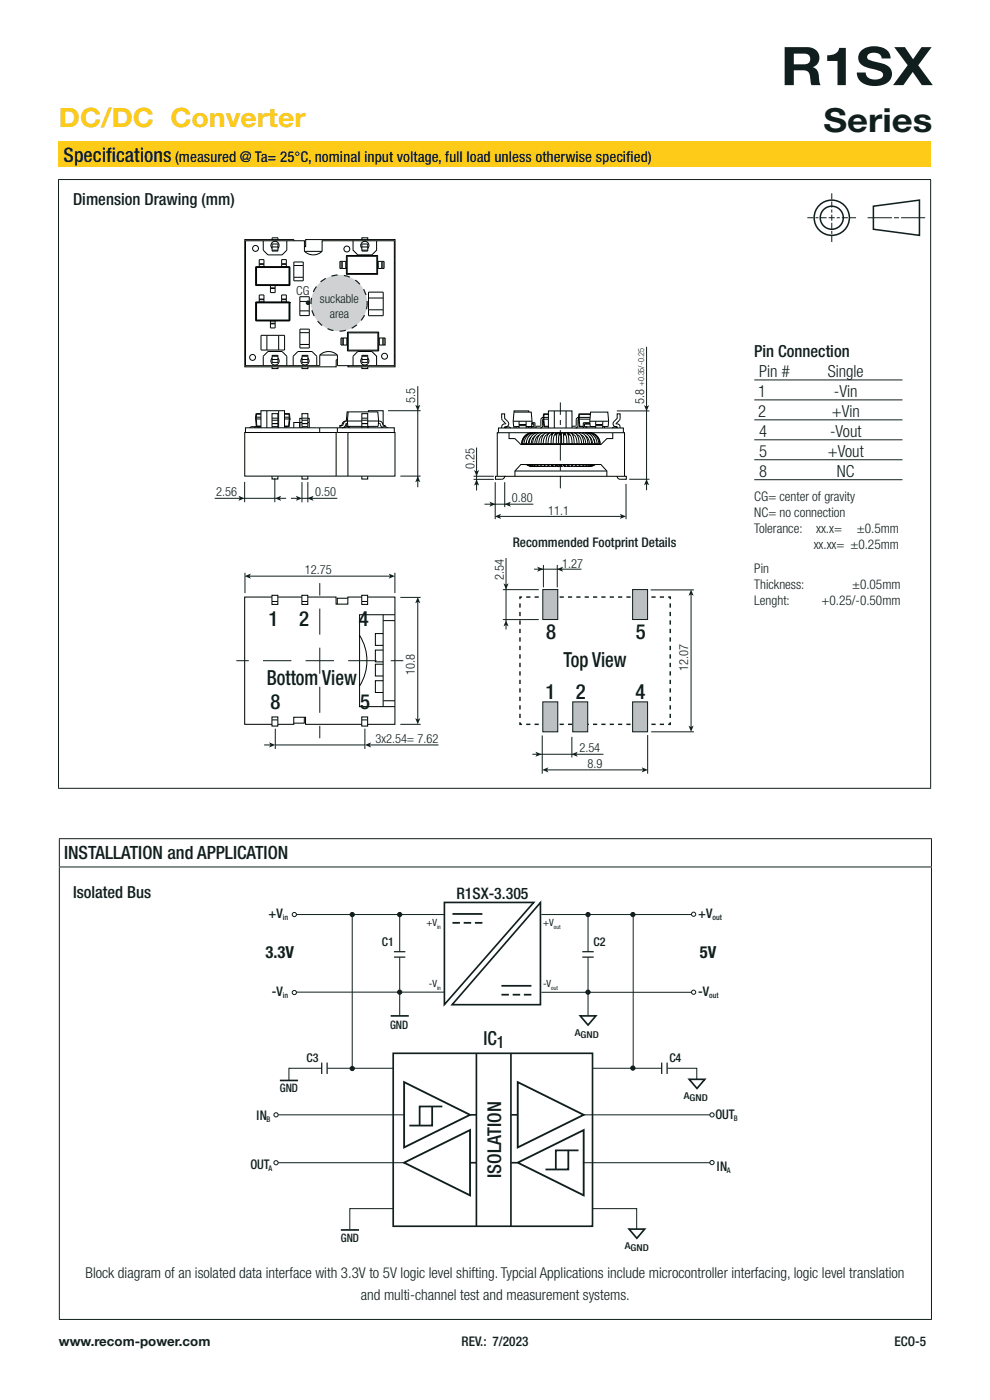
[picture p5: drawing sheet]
<svg xmlns="http://www.w3.org/2000/svg" width="210mm" height="297mm" viewBox="0 0 210 297" stroke-linecap="round" stroke-linejoin="round" font-family="sans-serif">
<path d="M12.5 30h185v5.5h-185z" fill="#fecc18"/>
<path d="M12.3 38.1h185.2M12.4 38.2v128.9M197.4 38.2v128.9M12.3 167.2h185.2" fill="none" stroke="#101f1e" stroke-width=".21"/>
<g fill="none" stroke="#101f1e" stroke-width=".32">
<path d="M185.3 43.7l9.7-1.2v7.4l-9.7-1.3z"/>
<circle cx="176.4" cy="46.2" r="3.7"/>
<circle cx="176.4" cy="46.2" r="2.45"/>
</g>
<path d="M171.3 46.2h10.3M176.4 51.3v-10.3" fill="none" stroke="#101f1e" stroke-width=".22" stroke-dasharray="1.3 .4 .6 .4 1.3 .4" stroke-linecap="butt"/>
<path d="M184 46.2h12.2" fill="none" stroke="#101f1e" stroke-width=".22" stroke-dasharray="5.2 .4 1.1 .4 5.2" stroke-linecap="butt"/>
<path d="M160 73.3h31.4v58.7h-31.4z" fill="#fff"/>
<g fill="none" stroke="#101f1e" stroke-width=".21">
<path d="M160 80.6h31.4M160 84.8h31.4M160 89.1h31.4M160 93.3h31.4M160 97.5h31.4M160 101.8h31.4M12.5 177.9h185.2M12.6 178v5.8M197.6 178v5.8M12.5 183.9h185.2M12.6 184v95.8M197.6 184v95.8"/>
<path d="M59 236.5h26.7M68.2 226.6h-6.9v2.6M69.5 226.6h13.9M123.6 236.5h27.4M125.7 226.6h14.6M141.6 226.6h6.2v2.4M59 246.7h26.7M83.4 256.4h-9.2v4.4M123.6 246.7h27.4M125.7 256.4h9.4v4.4M12.5 279.9h185.2"/>
</g>
<path d="M85.7 229.6l14 6.9-14 6.9zM109.8 229.6l14 6.9-14 6.9zM85.7 246.7l14-7v13.9zM109.8 246.7l14-7v13.9z" fill="none" stroke="#101f1e" stroke-width=".39"/>
<path d="M91.7 234.6v4.2h-4.9M120.6 243.9v4.2h-4.9" fill="none" stroke="#101f1e" stroke-width=".38"/>
<path d="M93.8 234.7h-4.8v4M122.7 244h-4.8v4" fill="none" stroke="#101f1e" stroke-width=".37"/>
<g fill="none" stroke="#101f1e" stroke-width=".35">
<path d="M82.9 215.5h3.8M123.1 215.5h3.3l-1.7 2zM59.4 229.2h3.8M83.4 223.5h42.3v36.6h-42.3zM99.7 236.5h1.4M101.1 223.5v36.6M108.4 223.5v36.6M108.4 236.5h1.4M146.2 229h3.3l-1.6 1.9zM99.7 246.7h1.4M108.4 246.7h1.4M72.3 260.9h3.9"/>
<path d="M133.4 260.7h3.3l-1.6 2z"/>
</g>
<circle cx="147.1" cy="210.5" r=".45" fill="#fff"/>
<circle cx="147.1" cy="210.5" r=".45" fill="none" stroke="#101f1e" stroke-width=".21"/>
<circle cx="147.1" cy="194" r=".45" fill="#fff"/>
<circle cx="147.1" cy="194" r=".45" fill="none" stroke="#101f1e" stroke-width=".21"/>
<circle cx="151" cy="236.5" r=".45" fill="#fff"/>
<circle cx="151" cy="236.5" r=".45" fill="none" stroke="#101f1e" stroke-width=".21"/>
<circle cx="151" cy="246.6" r=".45" fill="#fff"/>
<g fill="none" stroke="#101f1e" stroke-width=".21">
<path d="M62.5 194h31.8M74.7 194v32.4M114.8 194h31.9M134.3 194v32.4M62.5 210.5h31.8M114.8 210.5h31.9"/>
<circle cx="151" cy="246.6" r=".45"/>
</g>
<path d="M96 195.8h1.6M96 193.9h6.3M98.4 195.8h1.5M100.7 195.8h1.6M106.4 211h1.6M106.4 209.1h6.3M108.7 211h1.6M111.1 211h1.6" fill="none" stroke="#101f1e" stroke-width=".37"/>
<circle cx="62.4" cy="210.6" r=".45" fill="#fff"/>
<circle cx="62.4" cy="210.6" r=".45" fill="none" stroke="#101f1e" stroke-width=".21"/>
<circle cx="62.4" cy="194" r=".45" fill="#fff"/>
<circle cx="62.4" cy="194" r=".45" fill="none" stroke="#101f1e" stroke-width=".21"/>
<circle cx="58.5" cy="236.5" r=".45" fill="#fff"/>
<circle cx="58.5" cy="236.5" r=".45" fill="none" stroke="#101f1e" stroke-width=".21"/>
<circle cx="58.5" cy="246.7" r=".45" fill="#fff"/>
<circle cx="58.5" cy="246.7" r=".45" fill="none" stroke="#101f1e" stroke-width=".21"/>
<circle cx="84.8" cy="194" r=".45" fill="#101f1e"/>
<circle cx="84.8" cy="194" r=".45" fill="none" stroke="#101f1e" stroke-width=".21"/>
<circle cx="74.7" cy="194" r=".45" fill="#101f1e"/>
<circle cx="74.7" cy="194" r=".45" fill="none" stroke="#101f1e" stroke-width=".21"/>
<circle cx="74.7" cy="226.7" r=".45" fill="#101f1e"/>
<circle cx="74.7" cy="226.7" r=".45" fill="none" stroke="#101f1e" stroke-width=".21"/>
<circle cx="134.2" cy="194" r=".45" fill="#101f1e"/>
<circle cx="134.2" cy="194" r=".45" fill="none" stroke="#101f1e" stroke-width=".21"/>
<circle cx="134.2" cy="226.6" r=".45" fill="#101f1e"/>
<circle cx="134.2" cy="226.6" r=".45" fill="none" stroke="#101f1e" stroke-width=".21"/>
<path d="M83.6 201.9h2.4M83.6 203h2.4M68.2 225.4v2.4M69.4 225.4v2.4" fill="none" stroke="#101f1e" stroke-width=".26"/>
<g fill="#fff" stroke="#101f1e" stroke-width=".21">
<path d="M84.8 203.1v12.4z"/>
<path d="M84.8 194.5v7.4z"/>
</g>
<circle cx="84.8" cy="210.5" r=".45" fill="#101f1e"/>
<circle cx="84.8" cy="210.5" r=".45" fill="none" stroke="#101f1e" stroke-width=".21"/>
<path d="M140.4 225.4v2.4M141.5 225.4v2.4" fill="none" stroke="#101f1e" stroke-width=".26"/>
<circle cx="124.7" cy="194" r=".45" fill="#101f1e"/>
<circle cx="124.7" cy="194" r=".45" fill="none" stroke="#101f1e" stroke-width=".21"/>
<path d="M123.5 201.9h2.4M123.5 203h2.4" fill="none" stroke="#101f1e" stroke-width=".26"/>
<g fill="#fff" stroke="#101f1e" stroke-width=".21">
<path d="M124.7 203.1v12.4z"/>
<path d="M124.7 194.5v7.4z"/>
</g>
<circle cx="124.7" cy="210.5" r=".45" fill="#101f1e"/>
<circle cx="124.7" cy="210.5" r=".45" fill="none" stroke="#101f1e" stroke-width=".21"/>
<path d="M94.3 191.4h18.9l-18.9 21.7zM114.6 191.5v21.6h-18.7z" fill="none" stroke="#101f1e" stroke-width=".35"/>
<g fill="none" stroke="#000101" stroke-width=".21">
<path d="M57.7 127.6v-1.3h1.2v1.3M57.7 126.7h-5.8v27h5.8M57.7 127.6h1.2M57.7 127.6v.6h1.2v-.6M58.9 126.7h5.1M64 127.6v.6h1.3v-.6M64 127.6v-1.3h1.3v1.3M64 127.6h1.3M65.3 126.7h6v1.5h2.5v-1.5h2.9M73.8 126.9h-2.3v1.3M76.3 134.8a10 10 0 0 1 0 10.7M76.7 127.6v.6h1.3v-.6"/>
<path d="M76.7 127.6v-1.3h1.3v1.3M76.7 127.6h1.3M78 126.7h5.8v3.7M81.3 134.4h-1.7v2.5h1.7M81.3 137.9h-1.7v2.5h1.7M81.3 130.4v19.5M81.3 131.7h2.5M83.8 130.4h-7.5v19.5h7.5M83.8 130.4v19.5M57.7 152.7v-.6h1.2v.6M57.7 152.7v1.3h1.2v-1.3M57.7 152.7h1.2"/>
<path d="M58.9 153.7h3.4v-1.5h2.5v1.5h11.9M64.6 152.2v1.2h-2.3M76.7 152.7v1.3h1.3v-1.3M76.7 152.7h1.3M76.7 152.7v-.6h1.3v.6M81.3 140.9h-1.7v2.5h1.7M81.3 144.4h-1.7v2.5h1.7M81.3 148.7h2.5M83.8 149.9v3.8h-5.8"/>
</g>
<path d="M105 102.3v7.8M105.9 109.5h26M107.1 102.3v5.3" fill="none" stroke="#0e1d1b" stroke-width=".21"/>
<g fill="#0e1d1b">
<path d="M131.5 109l1.3 .5-1.3 .6 .3-.6z"/>
<path d="M105 109.5l1.3-.5-.3 .5 .3 .6z"/>
</g>
<path d="M51.9 102.2v4.3M58.3 101.4v5.1M64.1 102.3v4.3M65.3 102.3v4.3M132.8 102.7v7.4M52 121.5v4.3M52.8 122.2h30" fill="none" stroke="#0e1d1b" stroke-width=".21"/>
<g fill="#0e1d1b">
<path d="M82.5 121.7l1.3 .5-1.3 .6 .3-.6z"/>
<path d="M51.9 122.2l1.3-.5-.3 .5 .3 .6z"/>
</g>
<path d="M82.3 87.1h6.9M84.9 101h4.3M100.5 101h4.3M100.5 101.7h4.3M83.8 121.5v4.3M84.9 126.7h4.3M88.6 127.6v25.1" fill="none" stroke="#0e1d1b" stroke-width=".21"/>
<g fill="#0e1d1b">
<path d="M88.1 152.3l.5 .4 .6-.4-.6 1.4z"/>
<path d="M88.6 126.7l.6 1.3-.6-.3-.5 .3z"/>
</g>
<path d="M138 125.1h9.2M146.6 126v28.3M84.9 153.7h4.3" fill="none" stroke="#0e1d1b" stroke-width=".21"/>
<g fill="#0e1d1b">
<path d="M146.1 153.9l.5 .3 .5-.3-.5 1.3z"/>
<path d="M146.6 125.1l.5 1.3-.5-.3-.5 .3z"/>
</g>
<path d="M137.4 155.9v8.2M138.1 155.2h9.1M116 163.3h20.5" fill="none" stroke="#0e1d1b" stroke-width=".21"/>
<g fill="#0e1d1b">
<path d="M115 163.3l1.3-.5-.3 .5 .3 .6z"/>
<path d="M136.1 162.8l1.3 .5-1.3 .6 .3-.6z"/>
</g>
<path d="M51.7 105.7h6.8M64 105.7h1.8M66.1 105.7h5.4M115 156v8.1" fill="none" stroke="#0e1d1b" stroke-width=".21"/>
<path d="M65.2 105.7l1.3-.5-.3 .5 .3 .6z" fill="#0e1d1b"/>
<path d="M45.5 105.7h5.5" fill="none" stroke="#0e1d1b" stroke-width=".21"/>
<path d="M50.6 105.2l1.3 .5-1.3 .6 .3-.6z" fill="#0e1d1b"/>
<path d="M88.6 81.9v4.4" fill="none" stroke="#0e1d1b" stroke-width=".21"/>
<path d="M88.1 85.9l.5 .3 .6-.3-.6 1.3z" fill="#0e1d1b"/>
<path d="M101.1 94.9v5.2" fill="none" stroke="#0e1d1b" stroke-width=".21"/>
<path d="M100.6 99.7l.5 .3 .5-.3-.5 1.3z" fill="#0e1d1b"/>
<path d="M61.7 105.7h1.4" fill="none" stroke="#0e1d1b" stroke-width=".21"/>
<path d="M62.8 105.2l1.3 .5-1.3 .6 .3-.6z" fill="#0e1d1b"/>
<path d="M59.3 105.7h1.4" fill="none" stroke="#0e1d1b" stroke-width=".21"/>
<path d="M58.3 105.7l1.3-.5-.3 .5 .3 .6z" fill="#0e1d1b"/>
<path d="M58.4 154.6v4.3M58.4 158h19M77.4 154.6v4.3M78.3 158h14.7" fill="none" stroke="#0e1d1b" stroke-width=".21"/>
<path d="M77.4 158l1.3-.5-.3 .5 .3 .6z" fill="#0e1d1b"/>
<path d="M56 158h1.5" fill="none" stroke="#0e1d1b" stroke-width=".21"/>
<path d="M57.1 157.5l1.3 .5-1.3 .6 .3-.6z" fill="#0e1d1b"/>
<path d="M88.6 86.9v14.9M88.6 101.9v1.5M101.1 100.2v2.3M104.8 107h2.8" fill="none" stroke="#0e1d1b" stroke-width=".21"/>
<path d="M88.6 101l.6 1.3-.6-.3-.5 .3z" fill="#0e1d1b"/>
<path d="M137.1 73.6v12.7M130.8 87.2h7M133.5 101.7h4.3" fill="none" stroke="#0e1d1b" stroke-width=".21"/>
<path d="M136.6 85.9l.5 .4 .6-.4-.6 1.4z" fill="#0e1d1b"/>
<path d="M137.1 87v15.5M137.1 102.6v1.4" fill="none" stroke="#0e1d1b" stroke-width=".21"/>
<path d="M137.1 101.6l.6 1.3-.6-.3-.5 .3z" fill="#0e1d1b"/>
<path d="M101.1 102.6v1.5" fill="none" stroke="#0e1d1b" stroke-width=".21"/>
<path d="M101.1 101.7l.5 1.3-.5-.3-.5 .3z" fill="#0e1d1b"/>
<path d="M108 107h5.1" fill="none" stroke="#0e1d1b" stroke-width=".21"/>
<path d="M107 107l1.4-.6-.4 .6 .4 .5z" fill="#0e1d1b"/>
<path d="M102.8 107h1.4" fill="none" stroke="#0e1d1b" stroke-width=".21"/>
<path d="M103.8 106.4l1.3 .6-1.3 .5 .3-.5z" fill="#0e1d1b"/>
<path d="M107.3 132.5v1" fill="none" stroke="#0f1d22" stroke-width=".21"/>
<path d="M107.3 131.6l.6 1.3-.6-.3-.5 .3z" fill="#0f1d22"/>
<path d="M107.3 118.4v5.7M106.7 125.1h7.6M106.7 131.4h7.6" fill="none" stroke="#0f1d22" stroke-width=".21"/>
<path d="M106.8 123.7l.5 .4 .6-.4-.6 1.4z" fill="#0f1d22"/>
<path d="M115.3 119.9v4.7M118.2 119.9v4.7M107.3 124.5v7.4M113.3 120.7h1" fill="none" stroke="#0f1d22" stroke-width=".21"/>
<path d="M114 120.2l1.3 .5-1.3 .6 .3-.6z" fill="#0f1d22"/>
<path d="M119.1 120.7h4.2" fill="none" stroke="#0f1d22" stroke-width=".21"/>
<path d="M118.1 120.7l1.3-.5-.3 .5 .3 .6z" fill="#0f1d22"/>
<path d="M114.8 120.7h3.7M121.3 156.3v4.4M112.9 160h1.1" fill="none" stroke="#0f1d22" stroke-width=".21"/>
<path d="M113.6 159.5l1.3 .5-1.3 .5 .3-.5z" fill="#0f1d22"/>
<path d="M122.2 160h5.8" fill="none" stroke="#0f1d22" stroke-width=".21"/>
<path d="M121.2 160l1.3-.5-.3 .5 .3 .5z" fill="#0f1d22"/>
<path d="M114.5 160h7.1" fill="none" stroke="#0f1d22" stroke-width=".21"/>
<g fill="none" stroke="#000101" stroke-width=".21">
<path d="M51.9 53.3h.2M51.9 54.6h.2M51.9 53.3v22M51.9 55.8h.2M54.2 56.7v3.8M54.2 56.7l.1 .1M54.3 56.8v3.6M54.3 56.8h7.1M54.4 56.6h.1M54.4 56.6l-.2 .1M54.4 56.6h7M54.4 56.6l-.1 .2"/>
<path d="M54.4 56.6v3.9M54.4 56.6h6.9M55 56.1h1M55 55.9h1M55.8 51.1v2l1 1h3l1-1v-2M56 56.6v-1.5h-1v1.5M57.7 52.7a.87 .87 0 0 1 0-1.2 .87 .87 0 0 1 1.3 0 .87 .87 0 0 1 0 1.2M57.7 51.8h1.3v1.5h-1.3zM57.7 52.4h1.3M57.7 53.1h1.3M59 50.8v-.3h-1.3v.3M59.7 56.1h1"/>
<path d="M59.7 55.9h1M60.7 56.6v-1.5h-1v1.5M60.8 51.1h-8.7v26.5h15.7v-2.2a2.65 2.65 0 0 1 3.8 0v2.2h12v-26.5h-8.7M60.8 51.1h3.8v2.2a2.65 2.65 0 0 0 3.7 0v-2.2h6.6M61.3 56.6l.1 .2M61.3 56.6v3.9M61.4 56.6l.1 .1M61.4 56.6h-.1M61.4 56.8v3.6M61.5 56.7l-.1 3.7M61.5 56.7l-.1 .1M62.3 58.8h2"/>
<path d="M62.3 56.3h2M62.3 55.6h2v4h-2zM62.3 51.1v-.3h-10.4v2.5M64.6 52.3h.2v-1.5h19v2.5M64.6 53.3h3.7M72.4 55.4v1.6M72.6 55.4v1.6M73.3 55.4v1.5M73.5 58.2h6.6M73.5 54.2l.1 .2M73.5 54.2h6.6M73.5 54.2v4"/>
<path d="M73.5 55.4h-1.4v1.5h1.4M73.6 58h6.3M73.6 54.4h6.3M73.6 54.4v3.6M73.6 58l-.1 .2M74.9 51.1v2l1 1h3l1-1v-2M76.8 52.7a.87 .87 0 0 1 0-1.2 .87 .87 0 0 1 1.2 0 .87 .87 0 0 1 0 1.2M76.8 51.8h1.2v1.5h-1.2zM76.8 52.4h1.2M76.8 53.1h1.2M76.8 50.8v-.3h1.2v.3M79.9 54.4v3.6"/>
<path d="M79.9 58l.2 .2M80.1 54.2l-.2 .2M80.1 55.4h1.4v1.5h-1.4M80.1 54.2v4M80.2 55.4v1.6M81 55.4v1.5M81.2 55.4v1.5M83.6 53.3h.2M83.6 55.8h.2M83.6 54.6h.2M83.8 53.3v22M51.9 74.1h.2"/>
<path d="M51.9 75.3h.2M51.9 72.8h.2M51.9 75.3v2.5h19.4v-1.5h.3M54.2 67.9l.2 .2M54.2 64.2h.1M54.2 60.5l.2 .1M54.2 64.2l.1 .1M54.2 64.2v3.7M54.3 67.9l.1 .1M54.3 60.4l.1 .1M54.3 67.9h7.1M54.3 64.3v3.6"/>
<path d="M54.3 67.9h-.1M54.3 60.4h7.1M54.3 60.4h-.1M54.3 64.3h7.1M54.4 68.1h7M54.4 60.6h7M54.4 64.1h.1M54.4 64.1l-.2 .1M54.4 64.1h7M54.4 68v.1M54.4 60.5v.1M54.4 64.1l-.1 .2"/>
<path d="M54.4 64.1v3.9M54.4 68h6.9M54.4 60.5h6.9M54.4 64.1h6.9M55 63.6h1M55 63.4h1M55 64.1v-1.5h1v1.5M55.4 71.1h5v3.2h-5zM55.8 77.6v-2l1-1h3l1 1v2M56.6 71.1v3.2M57.4 68.6h1M57.4 68.7h1"/>
<path d="M57.4 61.1h1M57.4 61.2h1M57.4 60.6v1.5h1v-1.5M57.7 77.8v.4h1.3v-.4M57.7 75.4h1.3v1.5h-1.3zM57.7 76a.88 .88 0 0 0 0 1.2 .88 .88 0 0 0 1.3 0 .88 .88 0 0 0 0-1.2M57.7 76.3h1.3M57.7 75.6h1.3M58.4 68.1v1.5h-1v-1.5M59.1 71.1v3.2M59.7 63.6h1M59.7 64.1v-1.5h1v1.5"/>
<path d="M59.7 63.4h1M61.3 64.1l.1 .2M61.3 64.1v3.9M61.3 68l.1 .1M61.3 60.5l.1 .1M61.4 64.1l.1 .1M61.4 64.1h-.1M61.4 67.9l-.1 .1M61.4 60.4l-.1 .1M61.4 64.3v3.6M61.5 67.9l-.1 .2M61.5 60.5l-.1 .1"/>
<path d="M61.5 64.2h.1M61.5 64.2l-.1 3.7M61.5 64.2l-.1 .1M62.2 77.6v-2l1-1h3l1 1v2M63.6 63.9h2M63.6 65.9h2M63.6 62.9h2v4h-2zM63.6 70.6h2M63.6 73.1h2M63.6 69.8h2v4h-2zM64.1 77.8v.4h1.2v-.4M64.1 75.4h1.2v1.5h-1.2z"/>
<path d="M64.1 76a.87 .87 0 0 0 0 1.2 .87 .87 0 0 0 1.2 0 .87 .87 0 0 0 0-1.2M64.1 76.3h1.2M64.1 75.6h1.2M67.9 75.3h3.6M72.6 71.7v1.5M72.8 71.7v1.5M73.6 71.7v1.5M73.7 70.4l.2 .2M73.7 70.4h6.6M73.7 70.4v4M73.7 71.7h-1.4v1.5h1.4M73.7 74.4h6.6"/>
<path d="M73.9 74.3h6.3M73.9 70.6h6.3M73.9 70.6v3.7M73.9 74.3l-.2 .1M76.8 75.4h1.2v1.5h-1.2zM76.8 76a.88 .88 0 0 0 0 1.2 .88 .88 0 0 0 1.2 0 .88 .88 0 0 0 0-1.2M76.8 77.8v.4h1.2v-.4M76.8 76.3h1.2M76.8 75.6h1.2M78.2 62h3.1v5h-3.1zM78.2 63.2h3.1M78.2 65.7h3.1"/>
<path d="M79.9 77.6v-2l-1-1h-3l-1 1v2M80.2 70.6v3.7M80.2 74.3l.1 .1M80.3 70.4l-.1 .2M80.3 73.2h1.1M80.3 71.7h1.4v1.5h-.3M80.3 70.4v4M80.5 71.7v1.5M81.2 71.7v1.5M81.4 71.7v1.5M83.6 75.3h.2M83.6 72.8h.2"/>
<path d="M83.6 74.1h.2M83.8 75.3v2.5h-10v-.2"/>
<circle cx="54.2" cy="52.7" r=".63"/>
<circle cx="73.6" cy="52.8" r=".62"/>
<circle cx="53.6" cy="75.8" r=".63"/>
<circle cx="72.7" cy="64.3" r=".87"/>
<circle cx="81.6" cy="75.6" r=".62"/>
</g>
<path d="M67.8 123.7v2.6M50.1 140.2h2.7M67.8 154v2.6M82.9 140.2h2.6" fill="none" stroke="#0e1d1b" stroke-width=".21"/>
<path d="M67.8 129.1v6.9" fill="none" stroke="#0e1d1b" stroke-width=".21" stroke-dasharray="5.5 2.8" stroke-linecap="butt"/>
<path d="M67.8 137.4v15.2" fill="none" stroke="#0e1d1b" stroke-width=".21" stroke-dasharray="5.5 2.8 5.5 2.8" stroke-linecap="butt"/>
<path d="M79.9 140.2h-7.6" fill="none" stroke="#0e1d1b" stroke-width=".21" stroke-dasharray="6 3" stroke-linecap="butt"/>
<path d="M70.8 140.2h-16.5" fill="none" stroke="#0e1d1b" stroke-width=".21" stroke-dasharray="6 3 6 3" stroke-linecap="butt"/>
<path d="M110.7 126.7h-.4v.4M141.7 126.7h.5v.4M110.3 153.2v.5h.4M142.2 153.2v.5h-.5" fill="none" stroke="#0e1d1b" stroke-width=".31"/>
<path d="M110.3 128v24.8M140.8 126.7h-29.6M111.6 153.7h29.7M142.2 152.3v-24.7" fill="none" stroke="#0e1d1b" stroke-width=".31" stroke-dasharray=".9 .9" stroke-linecap="butt"/>
<path d="M116.1 151.6h1.3v2.4h-1.3z" fill="#fff"/>
<path d="M116.1 151.6h1.3v2.4h-1.3z" fill="none" stroke="#0e1d1b" stroke-width=".22"/>
<path d="M116.1 126.3h1.3v2.4h-1.3z" fill="#fff"/>
<path d="M116.1 126.3h1.3v2.4h-1.3z" fill="none" stroke="#0e1d1b" stroke-width=".22"/>
<path d="M122.5 151.6h1.2v2.4h-1.2z" fill="#fff"/>
<path d="M122.5 151.6h1.2v2.4h-1.2z" fill="none" stroke="#0e1d1b" stroke-width=".22"/>
<path d="M135.2 151.6h1.2v2.4h-1.2z" fill="#fff"/>
<path d="M135.2 151.6h1.2v2.4h-1.2z" fill="none" stroke="#0e1d1b" stroke-width=".22"/>
<path d="M135.2 126.3h1.2v2.4h-1.2z" fill="#fff"/>
<path d="M135.2 126.3h1.2v2.4h-1.2z" fill="none" stroke="#0e1d1b" stroke-width=".22"/>
<path d="M118.9 85.4v2.6M118.9 100.9v2.7" fill="none" stroke="#0e1d1b" stroke-width=".21"/>
<path d="M118.9 89.1v1.6" fill="none" stroke="#0e1d1b" stroke-width=".21" stroke-dasharray="1.1 1.1" stroke-linecap="butt"/>
<path d="M118.9 91.2v9.2" fill="none" stroke="#0e1d1b" stroke-width=".21" stroke-dasharray="6.5 1.1 1.1 1.1" stroke-linecap="butt"/>
<path d="M134.2 125.1h3.2v6.3h-3.2z" fill="#bdc0c3"/>
<path d="M134.2 125.1h3.2v6.3h-3.2z" fill="none" stroke="#0f1d22" stroke-width=".22"/>
<path d="M115.1 125.1h3.2v6.3h-3.2z" fill="#bdc0c3"/>
<path d="M115.1 125.1h3.2v6.3h-3.2z" fill="none" stroke="#0f1d22" stroke-width=".22"/>
<path d="M115.1 148.9h3.2v6.3h-3.2z" fill="#bdc0c3"/>
<path d="M115.1 148.9h3.2v6.3h-3.2z" fill="none" stroke="#0f1d22" stroke-width=".22"/>
<path d="M121.5 148.9h3.2v6.3h-3.2z" fill="#bdc0c3"/>
<path d="M121.5 148.9h3.2v6.3h-3.2z" fill="none" stroke="#0f1d22" stroke-width=".22"/>
<path d="M134.2 148.9h3.2v6.3h-3.2z" fill="#bdc0c3"/>
<path d="M134.2 148.9h3.2v6.3h-3.2z" fill="none" stroke="#0f1d22" stroke-width=".22"/>
<circle cx="71.9" cy="64.3" r="6" fill="#d0d1d3"/>
<circle cx="71.9" cy="64.3" r="6" fill="none" stroke="#0e1d1b" stroke-width=".25" stroke-dasharray="1.3" stroke-linecap="butt"/>
<circle cx="65.3" cy="64.2" r=".37" fill="#0e1d1b"/>
<circle cx="65.3" cy="64.2" r=".37" fill="none" stroke="#0e1d1b" stroke-width=".21"/>
<g fill="none" stroke="#000101" stroke-width=".21">
<path d="M52.1 91.8v-1h31.5v1M52.9 90.8a.91 .91 0 0 1 1.3 0M53.9 90.6l.5-.1 .4 .3M54.2 88.5h.1M54.2 88.9h.2M54.2 88.5v.4M54.2 88.9l.2 1.5M54.2 88.5h.2M54.3 87.9h.1M54.3 87.9l-.1 .6M54.4 88.5h1M54.4 88.9h1"/>
<path d="M54.4 88.9l.1 1.5M54.4 88.5v.4M54.4 90.4h.1M54.4 90.4l.1 .1M54.4 87.9v.6M54.4 87.8l-.1 .1M54.4 87.8v.1M54.4 87.9h1M54.4 87.8h1M54.5 90.5h.9M54.5 90.4v.1M54.5 90.4h.9"/>
<path d="M55 90.5v.3M56.6 87.1h-1.2v3.7M56.6 87.1v3.7M56.6 87.1h2.5M57.7 89.9h1.3M57.7 88.7h1.3M57.7 88.7v-.9h1.3v.9M57.7 90.5h1.3M57.7 89.2h1.3M57.7 89.8h1.3M57.7 88.7v2.1M59 88.7v2.1"/>
<path d="M59.1 87.1h1.3v3.7M59.1 87.1v3.7M60.4 88.5h1M60.4 88.9h1M60.4 90.5h.8M60.4 87.9h.9M60.4 87.8h.9M60.4 90.4h.8M60.7 90.5v.3M61.2 90.4h.1M61.2 90.4v.1M61.3 87.9l.1 .6"/>
<path d="M61.3 87.8v.1M61.3 87.9h.1M61.3 87.8l.1 .1M61.3 90.4l-.1 .1M61.4 88.5v.4M61.4 88.9h.1M61.4 88.9l-.2 1.5M61.4 88.5h.1M61.4 87.9l.1 .6M61.5 88.9h.1M61.5 88.5v.4M61.5 88.9l-.2 1.5"/>
<path d="M63.6 89.6h-1.3v1.2M63.6 89.6h.5M64.1 88.8h-.5v2v-1.2M64.1 88.7v-.9h1.2v.9M64.1 90.5h1.2M64.1 89.2h1.2M64.1 89.8h1.2M64.1 88.7v2.1M64.1 89.9h1.2M64.1 88.7h1.2M65.3 88.7v2.1M65.3 88.8h.3v.8"/>
<path d="M65.3 89.6h.3M65.6 89.6v1.2M67.8 90.8v1M71.3 91.8h-19.4v9.2h5.8M71.3 91.8h2.5M71.3 91.8v9.2M71.6 90.8v1M72.3 90.3h-.2v.5M72.3 90.3v.5M72.9 90.8a.91 .91 0 0 1 1.3 0M73.5 89.3h-.2a.88 .88 0 0 0-.8 .9l-.2 .1M73.5 89.3h.1"/>
<path d="M73.5 89.8l.1 .7h3.1M73.7 89.8l-.3 .1-.1 .2a.75 .75 0 0 1-.7 .7M73.8 91.8h10v9.2h-5.8M73.8 91.8v9.2M73.9 87.4h6.2l.2 1.9-.1 1.2h-2.2M73.9 87.4h-.3l-.1 1.9M73.9 87.4l-.2 1.9 .1 1.2M76.8 89.9h1.2M76.8 88.7h1.2M76.8 88.7v-.9h1.2v.9M76.8 89.3h-3.2a.88 .88 0 0 0-.9 .9l-.4 .1M76.8 90.5h1.2"/>
<path d="M76.8 88.7v2.1M76.8 89.2h1.2M76.8 89.8h1.2M78 89.3h2.4a.88 .88 0 0 1 .9 .9l.4 .1v.2M78 88.7v2.1M78.2 87.4v-.3h3.1v3.1M78.2 90.5v.3M80.3 89.8l.3 .1 .5 .8M80.9 90.8a.91 .91 0 0 1 1.3 0M105.7 91.8v-1h26.5v1M106.4 90.8a.75 .75 0 0 1 .9-.9l-.8-.8-.1-1.3h.6v1l.7 .6a.67 .67 0 0 1 .1 .9 .67 .67 0 0 1-.8 .2v.3M107.1 90.8a.91 .91 0 0 1 1.3 0"/>
<path d="M107.6 90.6l-.6 .1M108 91.8h-2.5v9.2M108 91.8v1.2h1.2l1.3 1.3h17l1.2-1.3h1.3v-1.2M108 91.8h22M108.9 89.4l.1 1.1h1.1M108.9 89.4h4M109 87.4l-.1 2M109 87.4h3.7l.2 2M109 87.4v-.2h3.2v.2M109 90.5v.3M109.2 99.9h19.5M109.5 90.5v.3"/>
<path d="M109.7 90.5h.1M110.1 89.4v1.4M110.1 90.3h1.5M110.1 90.1h1.5M110.7 94.1h16.6M110.7 94.1v.2M111.6 89.4v1.4M111.6 94.1v.2M111.7 98.5l1.1 .4h2.4M111.7 93.5l-.1 .6M111.9 98.5l.5 .3 .7 .1M112.1 98.5l.7 .4h.6"/>
<path d="M112.2 90.5v.3M112.6 98.5l.6 .4h.6M112.6 92.7v.1a2.08 2.08 0 0 0-.5 1.5M112.8 89.9h.4v.6h-1.6M112.8 89.8l.2 .1M112.8 89.7h.7v1.1M112.9 89.4l-.2 1.4M113 91.8a2.32 2.32 0 0 0-2.3 2.3M113.1 98.5l.7 .4h.5M113.1 91.8a2.29 2.29 0 0 0-2.2 2.5M113.4 91.8a2.23 2.23 0 0 0-2.2 2.5M113.5 92.4a2.03 2.03 0 0 0-.8 1.9"/>
<path d="M113.7 98.5l.7 .4 .5-.1M113.8 91.8a2.1 2.1 0 0 0-2.2 2.3M114.3 91.9a2.02 2.02 0 0 0-2 2.4M114.4 92.3h-.1a2.03 2.03 0 0 0-.9 2M114.5 98.5l.6 .4 .4-.2M114.9 91.9a1.4 1.4 0 0 0-1.7 1.2l-.2 1.2M115.2 98.9h.5M115.2 91.8h.1M115.2 98.9h.1M115.2 88.5l-.4 .3-.1 1.6h-1v.4M115.2 88.9l-.1 .1-.1 1.6-.4 .2M115.2 88.5h.1"/>
<path d="M115.2 88.9h.2M115.2 88.5v.4M115.2 88.9l.2 1.5M115.2 88.5h.2M115.3 92.3l-.4 .1-.3 .5-.3 1.4M115.3 87.9l-.1 .6M115.3 87.9h.1M115.3 98.5l.4 .3a.29 .29 0 0 0 .3 .1 .29 .29 0 0 0 .2-.4M115.4 88.5h.9M115.4 88.9h.9M115.4 88.9l.1 1.5M115.4 88.5v.4"/>
<path d="M115.4 90.4h.1M115.4 90.4l.1 .1M115.4 87.8h.9M115.4 87.9v.6M115.4 87.8l-.1 .1M115.4 87.8v.1M115.4 87.9h.9M115.5 90.5h.8M115.5 90.4v.1M115.5 90.4h.8M115.5 92v-.1a1.83 1.83 0 0 0-1.7 2.2v.2M115.8 98.9h-.1"/>
<path d="M115.8 98.9h.1M115.8 91.8h.1M115.9 98.9h.4M115.9 98.9h-.2M116 92.2l-.3 .2-.2 .5-.3 1.4M116 92.2h.2M116 92.2a.29 .29 0 0 0 .1-.4 .29 .29 0 0 0-.5 .1l-.6 1-.2 1.4M116.2 98.5l.3 .3a.27 .27 0 0 0 .3 .1 .27 .27 0 0 0 .1-.4M116.5 98.9h-.2M116.5 98.9h.2M116.5 91.8h.2h-.1M116.6 98.9h.1"/>
<path d="M116.6 91.8h-.3l.2 .1M116.6 98.9h-.3M116.7 98.9h.3M116.8 92.2l-.4 .7-.1 1.4M116.8 92.2l.2-.2a.56 .56 0 0 0-.6-.1 .56 .56 0 0 0-.3 .6l-.3 1.8M116.8 92.2h.3M117.2 98.5v.1a.32 .32 0 0 0 .3 .3 .32 .32 0 0 0 .3-.3l-.1-.1M117.2 92.2h-.2M117.2 98.7l-.2 .2M117.3 98.9h.2M117.3 91.9l.2-.1-.2 .1M117.3 98.8l-.3 .1"/>
<path d="M117.3 91.9l-.3-.1 .2 .3M117.5 98.9h.2M117.6 87.2h-1.3v3.6M117.6 87.2v3.6M117.6 87.2h2.5M117.6 91.8l.2 .2-.3 .7-.2 1.6M117.6 91.8a1.94 1.94 0 0 0-.7 2v.5M117.6 92.2h.5M117.9 98.5l.1 .2-.3 .2M118 92l.3-.2-.2 .2M118 98.8l.3 .1M118.1 98.8l.2 .1"/>
<path d="M118.1 98.5l.3 .4M118.1 98.6l-.4 .3M118.1 92.1l-.4-.3 .3 .2-.3 .2M118.1 98.7l.3 .2M118.3 98.9h.1M118.4 98.9h.1M118.4 91.8l-.3 .3M118.4 91.8l.2 .2-.1 2.3M118.4 91.8l-.2 .1-.1 .4-.1 2M118.6 92.2h.5M118.6 92.2l.1-.3-.2-.1 .2 .1 .1 .3M118.6 98.5v.2l-.2 .2"/>
<path d="M118.6 98.5l.1 .2-.2 .2M118.8 98.5l-.3 .4M118.9 98.5v.3l.2 .1M119 98.5l.2 .4M119.1 98.6l-.1 .1 .2 .2M119.1 92.2v-.3l.1-.1-.2 .1v.3M119.1 98.5l-.1 .3 .3 .1M119.1 98.9h.1M119.1 91.8h.1M119.1 91.8l-.2 .1v.3M119.1 94.3l-.1-2.3 .3-.2 .2 .3 .1 2.2M119.2 98.9h-.1"/>
<path d="M119.2 98.9h.1M119.5 98.6l.4 .3M119.5 98.5l-.2 .4M119.5 92.2h.5M119.6 92.2l.4-.4-.2 .2 .2 .2M119.6 98.5l.4 .4h-.2v-.4M119.9 98.9h.2M119.9 98.9h.1M119.9 91.8l-.4 .3M119.9 98.5v.4h.2M120.1 87.2h1.2v3.6M120.1 87.2v3.6"/>
<path d="M120.3 94.3l-.3-2.1a.27 .27 0 0 1 .2-.4 .27 .27 0 0 1 .3 .4l.2 2.1M120.3 98.9h.3M120.4 91.9l.3-.1-.2 .2 .2 .2M120.5 98.5l-.4 .4M120.5 92.2h.4M120.6 98.5l-.1 .4h.2l-.3-.1M120.6 98.9h.3M120.6 91.8l-.3 .1M120.6 98.9h.1M120.8 98.5l-.1 .4h.2M120.9 92.2l.3 .8 .1 1.3M120.9 92.2l-.2-.2a.51 .51 0 0 1 .6-.1 .51 .51 0 0 1 .2 .5l.3 1.9"/>
<path d="M121.1 98.9h.2M121.1 91.9l.3-.1-.2 .1M121.2 98.8l.2 .1h-.3M121.3 98.9h.4M121.3 91.8h-.2M121.3 98.9h.1M121.4 98.5l-.5 .4M121.5 92.2h.2M121.5 98.5v.2l.2 .2M121.7 92.2h-.2a.33 .33 0 0 1 .3-.4 .33 .33 0 0 1 .4 .2l.5 .9 .1 1.4M121.7 92.2l.3 .2 .2 .5 .2 1.4M121.8 98.9h.1"/>
<path d="M121.8 91.8h.2h-.1M121.9 98.9h.1h-.2M121.9 98.9h.5M122 91.8h-.2M122 98.9h-.1M122.2 98.7l.2 .2M122.2 92a.58 .58 0 0 1 1 .2l.4 .8 .2 1.3M122.3 98.5l-.6 .4M122.4 92.2h.1M122.4 92.2l.4 .2 .3 .4 .3 1.5M122.5 91.8h.1h-.1M122.5 98.9h.1"/>
<path d="M122.5 98.9h2.5M122.6 98.9h-.1M122.7 88.5h.2M122.7 88.5l-.4 .3-.1 1.6h-.9M122.7 88.9l-.1 .1-.1 1.6-.4 .2M122.7 88.5h.1M122.7 88.9h.2M122.7 88.5v.4M122.7 88.9l.2 1.5M122.8 87.9h.1M122.8 87.9l-.1 .6M122.9 88.5h2.3"/>
<path d="M122.9 88.9h2.2M122.9 88.9l.1 1.5M122.9 88.5v.4M122.9 90.4h.1M122.9 90.4l.1 .1M122.9 91.9a1.14 1.14 0 0 1 1.4 .8l.3 .8 .1 .8M122.9 87.9v.6M122.9 87.8l-.1 .1M122.9 87.8v.1M122.9 87.9h2.3M122.9 87.8h2.3M123 90.4h.7"/>
<path d="M123 90.5h.7M123 90.4v.1M123.1 98.9h.1M123.1 91.8h.1M123.2 98.5l-.8 .4M123.3 92.3a1.93 1.93 0 0 1 .9 2M123.5 91.9a1.98 1.98 0 0 1 2 2.4M124 98.5l-.7 .4-.4-.1M124 91.9a2.11 2.11 0 0 1 2.1 2.4M124.1 92.4h.1a2.04 2.04 0 0 1 .8 1.9M124.4 91.8a2.2 2.2 0 0 1 2.2 2.5M124.5 89.7l-.3 .2"/>
<path d="M124.5 90.5v.3M124.7 98.5l-.7 .4h-.5M124.8 91.8a2.3 2.3 0 0 1 2.2 2.5M124.9 91.8a2.33 2.33 0 0 1 2.3 2.5M125 91.8a2.32 2.32 0 0 1 2.3 2.3M125 98.9h.1M125 92.6a2.07 2.07 0 0 1 .7 1.7M125.1 89.4l.1 1.1M125.1 89.4h4M125.1 89.4l.2-2h3.6l.2 2M125.1 89.7h-1.4v1.1M125.2 89.9h-1.2v.6h2.4"/>
<path d="M125.2 98.5l-.6 .4h-.6M125.7 98.5l-.6 .4h-.7M125.9 93.1l.3 1.2M126 98.5l-.6 .4h-.7M126.2 98.5l-1.3 .4M126.3 98.5l-1.3 .4M126.4 90.3h1.5M126.4 90.1h1.5M126.4 89.4v1.4M127.3 94.1v.2M127.9 89.4v1.4M128.2 90.5v.3"/>
<path d="M129.1 89.4l-.1 1.1h-1.1M130 91.8h2.5v9.2M130.5 90.6h.4M130.9 90.7a.91 .91 0 0 0-1 .1M130.9 90.8v-.3a.68 .68 0 0 1-.7-.2 .68 .68 0 0 1 0-.9l.7-.6v-1h.6v1.3l-.8 .8a.84 .84 0 0 1 .8 .9M57.7 101v.6h1.3v-.6M57.7 101h20.3M64.1 101v.6h1.2v-.6M76.8 101v.6h1.2v-.6M105.5 101h27M107 101h.1M107 101a.63 .63 0 0 1-.6 .7h-1.3v-.7h.4"/>
<path d="M109.2 101v-1.1l1.3-1.4h17l1.2 1.4v1.1M132.5 101h.4v.7h-1.4a.63 .63 0 0 1-.6-.7"/>
</g>
<text font-size="11.3" fill="#101f1e" x="165.6" y="18.1">R1SX</text>
<text font-size="7.1" fill="#101f1e" x="174.7" y="27.9">Series</text>
<text font-size="5.6" fill="#fecc18" x="12.5" y="27">DC/DC Converter</text>
<g font-size="4.4" fill="#0e1d1b">
<text x="57" y="132.9">1</text>
<text x="63.5" y="132.9">2</text>
<text x="76.1" y="132.9">4</text>
<text x="115.9" y="135.5">8</text>
<text x="134.9" y="135.5">5</text>
<text x="119.5" y="141.6">Top View</text>
<text x="56.6" y="145.4">Bottom View</text>
<text x="115.7" y="148.3">1</text>
<text x="122.2" y="148.3">2</text>
<text x="134.8" y="148.3">4</text>
<text x="57.4" y="150.5">8</text>
<text x="76.4" y="150.5">5</text>
</g>
<g font-size="4.2" fill="#101f1e">
<text x="13.5" y="34.3">Specif</text>
<text x="22.5" y="34.3">ications</text>
</g>
<text font-size="4.1" fill="#101f1e" x="102.5" y="221.8">IC</text>
<text font-size="4" fill="#101f1e" x="106.3" y="249.9" transform="rotate(-90 106.3 249.9)">ISOLATION</text>
<text font-size="3.9" fill="#101f1e" x="13.6" y="182.3">INSTALLATION and APPLICATION</text>
<text font-size="3.6" fill="#101f1e" x="105.4" y="222.4">1</text>
<g font-size="3.5" fill="#101f1e">
<text x="15.5" y="43.5">Dimension Drawing (mm)</text>
<text x="160" y="75.8">Pin Connection</text>
<text x="161.1" y="80.1">Pin #</text>
<text x="175.6" y="80.1">Single</text>
<text x="160.8" y="88.5">2</text>
<text x="160.8" y="84.3">1</text>
<text x="176.4" y="88.5">+Vin</text>
<text x="176.9" y="84.3">-Vin</text>
<text x="161.1" y="92.8">4</text>
<text x="176.1" y="92.8">-Vout</text>
<text x="161.1" y="97">5</text>
<text x="161.1" y="101.2">8</text>
<text x="175.6" y="97">+Vout</text>
<text x="177.5" y="101.2">NC</text>
<text x="15.5" y="190.6">Isolated Bus</text>
<text x="56.4" y="203.2">3.3V</text>
<text x="148.4" y="203.2">5V</text>
</g>
<text font-size="3.4" fill="#101f1e" x="96.8" y="190.6">R1SX-3.305</text>
<g font-size="3.2" fill="#101f1e">
<text x="37.1" y="34.3">(measured @ Ta= 25°C, nominal input voltage, full load unless otherwise specif</text>
<text x="132.9" y="34.3">ied)</text>
<text x="18.1" y="271.2">Block diagram of an isolated data interface with 3.3V to 5V logic level shifting. Typcial Applications include microcontroller interfacing, logic level translation</text>
<text x="76.5" y="275.8">and multi-channel test and measurement systems.</text>
</g>
<g font-size="2.8" fill="#101f1e">
<text x="160" y="106.3">CG= center of gravity</text>
<text x="160" y="109.7">NC= no connection</text>
<text x="160" y="113.1">Tolerance:</text>
<text x="173.1" y="113.1">xx.x=</text>
<text x="181.7" y="113.1">±0.5mm</text>
<text x="108.8" y="116.1">Recommended Footprint Details</text>
<text x="172.6" y="116.5">xx.xx= ±0.25mm</text>
<text x="160" y="121.5">Pin</text>
<text x="160" y="124.9">Thickness:</text>
<text x="180.7" y="124.9">±0.05mm</text>
<text x="160" y="128.3">Lenght:</text>
<text x="174.3" y="128.3">+0.25/-0.50mm</text>
<text x="57" y="194.8">+V</text>
<text x="148.1" y="194.8">+V</text>
<text x="57.7" y="211.3">-V</text>
<text x="148.1" y="211.3">-V</text>
<text x="54.4" y="237.6">IN</text>
<text x="151.8" y="237.5">OUT</text>
<text x="53.1" y="248">OUT</text>
<text x="152" y="248.4">IN</text>
<text x="12.5" y="285.5">www.recom-power.com</text>
<text x="97.9" y="285.5">REV.: 7/2023</text>
<text x="189.8" y="285.5">ECO-5</text>
</g>
<g font-size="2.6" fill="#0e1d1b">
<text x="62.9" y="62.6">CG</text>
<text x="67.9" y="64.2">suckable</text>
<text x="69.9" y="67.4">area</text>
<text x="88.1" y="85.5" transform="rotate(-90 88.1 85.5)">5.5</text>
<text x="136.6" y="85.8" transform="rotate(-90 136.6 85.8)">5.8</text>
<text x="100.6" y="99.5" transform="rotate(-90 100.6 99.5)">0.25</text>
<text x="45.8" y="105.2">2.56</text>
<text x="66.8" y="105.2">0.50</text>
<text x="108.6" y="106.5">0.80</text>
<text x="116.3" y="109.2">11.1</text>
<text x="64.7" y="121.7">12.75</text>
<text x="106.8" y="123.1" transform="rotate(-90 106.8 123.1)">2.54</text>
<text x="119.3" y="120.4">1.27</text>
<text x="88" y="143.2" transform="rotate(-90 88 143.2)">10.8</text>
<text x="146" y="142.4" transform="rotate(-90 146 142.4)">12.07</text>
<text x="79.6" y="157.6">3x2.54= 7.62</text>
<text x="122.9" y="159.6">2.54</text>
<text x="124.6" y="163">8.9</text>
</g>
<g font-size="2.6" fill="#101f1e">
<text x="81" y="200.6">C1</text>
<text x="125.9" y="200.6">C2</text>
<text x="65" y="225.4">C3</text>
<text x="142" y="225.4">C4</text>
</g>
<g font-size="2.5" fill="#101f1e">
<text x="82.7" y="218.3">GND</text>
<text x="59.4" y="231.7">GND</text>
<text x="72.3" y="263.5">GND</text>
</g>
<g font-size="2.1" fill="#101f1e">
<text x="90.5" y="196.4">+V</text>
<text x="115.2" y="196.4">+V</text>
<text x="91" y="209.3">-V</text>
<text x="115.2" y="209.3">-V</text>
</g>
<g font-size="2" fill="#101f1e">
<text x="122" y="219.8">AGND</text>
<text x="145.1" y="233.2">AGND</text>
<text x="132.6" y="265">AGND</text>
</g>
<text font-size="1.8" fill="#0e1d1b" x="136.6" y="82" transform="rotate(-90 136.6 82)">+0.35/-0.25</text>
<g font-size="1.6" fill="#101f1e">
<text x="60" y="195.2">in</text>
<text x="151.2" y="195.2">out</text>
<text x="60" y="211.7">in</text>
<text x="150.5" y="211.7">out</text>
<text x="56.5" y="238">B</text>
<text x="155.7" y="237.9">B</text>
<text x="57" y="248.5">A</text>
<text x="154.1" y="248.8">A</text>
</g>
<g font-size="1.2" fill="#101f1e">
<text x="92.7" y="197.1">in</text>
<text x="117.5" y="197.1">out</text>
<text x="92.7" y="210">in</text>
<text x="116.9" y="210">out</text>
</g>
</svg>
